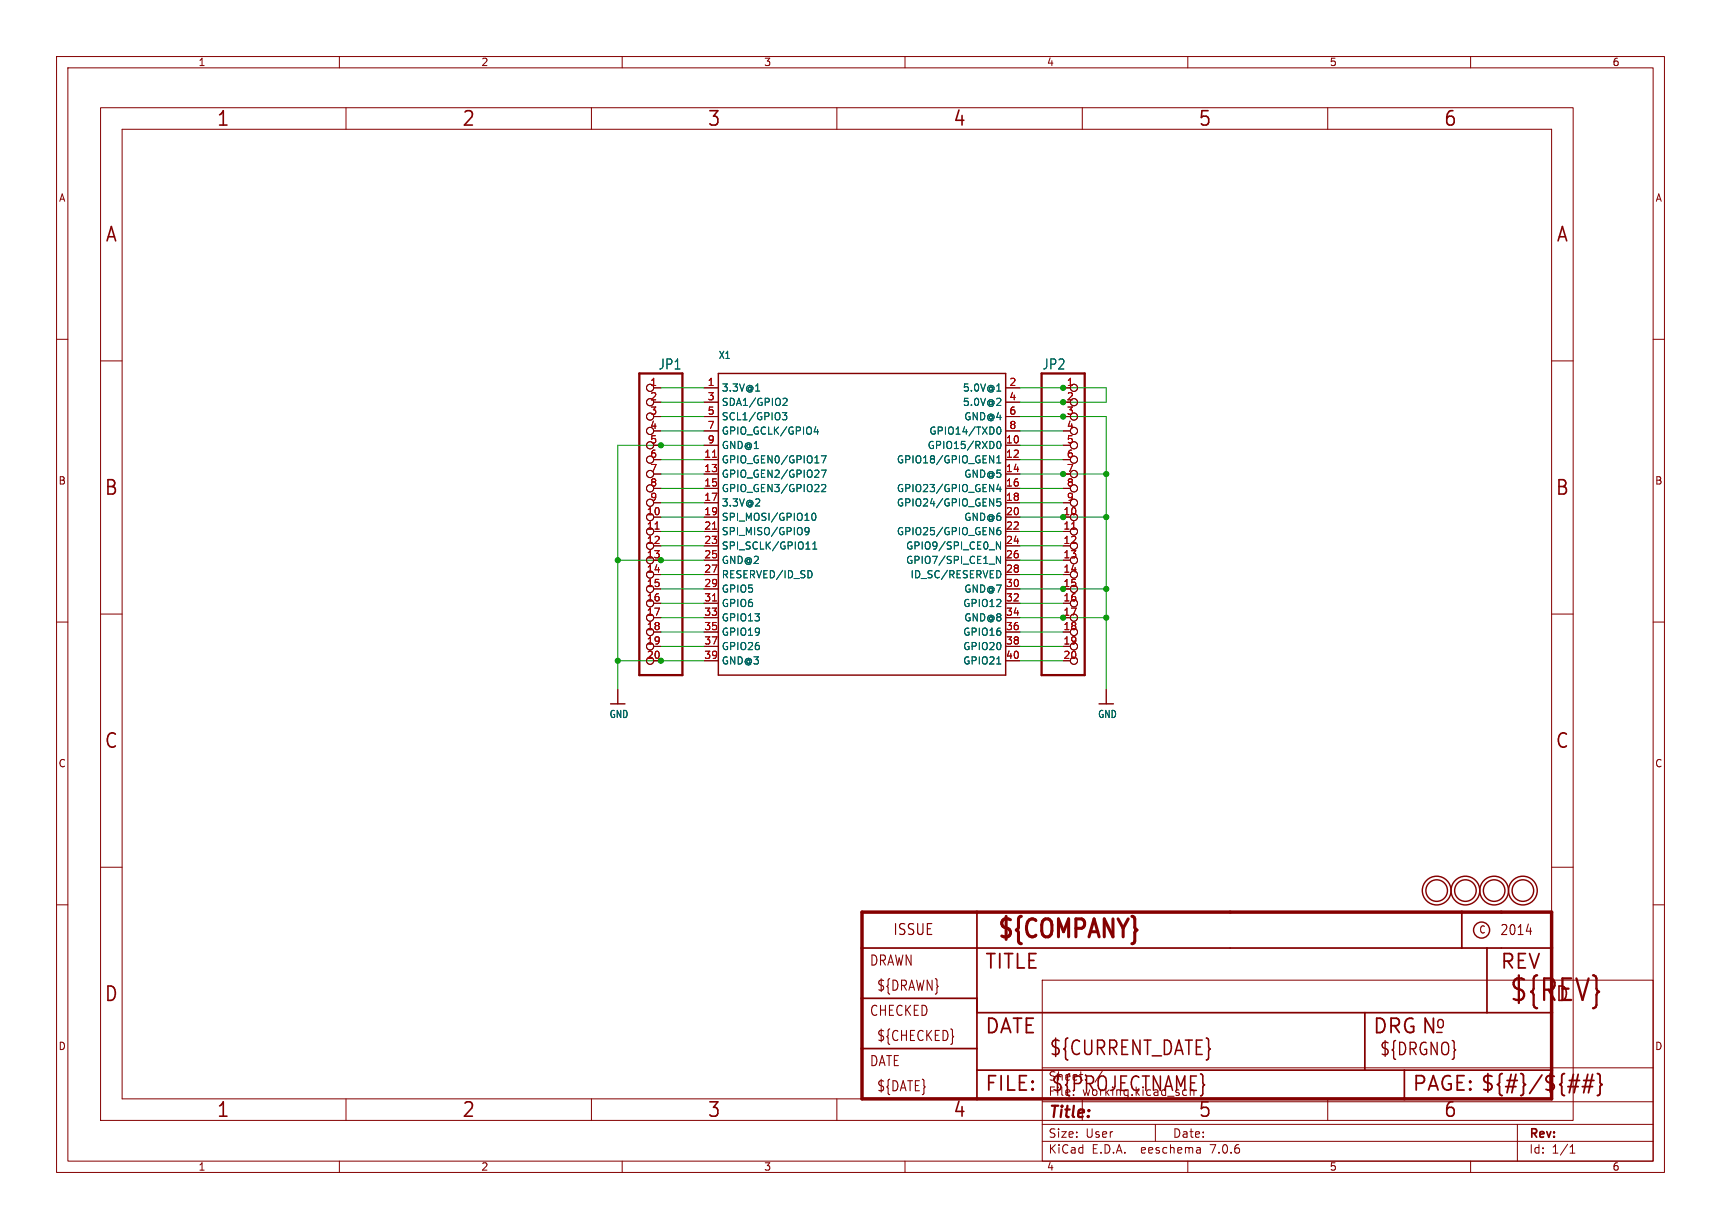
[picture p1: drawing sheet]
<svg xmlns="http://www.w3.org/2000/svg" width="304mm" height="217mm" viewBox="0 0 304 217" stroke-linecap="round" stroke-linejoin="round" font-family="sans-serif">
<g fill="none" stroke="#840000" stroke-width=".18">
<path d="M10 10h284.3v197.3h-284.3zM12 12h280.3v193.3h-280.3zM17.8 19h260.3v179.1h-260.3zM60 10v2M61.2 19v3.9M104.6 19v3.9M110 10v2M148 19v3.9M160 10v2M191.3 19v3.9M210 10v2M234.7 19v3.9"/>
<path d="M260 10v2M21.6 22.9h252.7v171.4h-252.7zM10 60h2M292.3 60h2M17.8 63.8h3.8M115.6 68.6h1.2M115.6 71.1h1.2M115.6 73.7h1.2M115.6 76.2h1.2M115.6 78.7h1.2M124.5 68.6h2.5M124.5 71.1h2.5"/>
<path d="M124.5 73.7h2.5M124.5 76.2h2.5M124.5 78.7h2.5M177.8 68.6h2.5M177.8 71.1h2.5M177.8 73.7h2.5M177.8 76.2h2.5M177.8 78.7h2.5M188 68.6h1.2M188 73.7h1.2M188 78.7h1.2M274.3 63.8h3.8"/>
<path d="M115.6 91.4h1.2M115.6 94h1.2M115.6 96.5h1.2M115.6 99.1h1.2M115.6 81.3h1.2M115.6 83.8h1.2M115.6 86.4h1.2M115.6 88.9h1.2M124.5 91.4h2.5M124.5 94h2.5M124.5 96.5h2.5M124.5 99.1h2.5"/>
<path d="M124.5 81.3h2.5M124.5 83.8h2.5M124.5 86.4h2.5M124.5 88.9h2.5M177.8 91.4h2.5M177.8 94h2.5M177.8 96.5h2.5M177.8 99.1h2.5M177.8 81.3h2.5M177.8 83.8h2.5M177.8 86.4h2.5M177.8 88.9h2.5"/>
<path d="M188 81.3h1.2M188 83.8h1.2M188 86.4h1.2M188 88.9h1.2M10 110h2M17.8 108.6h3.8M115.6 101.6h1.2M115.6 104.1h1.2M115.6 106.7h1.2M115.6 109.2h1.2M115.6 111.8h1.2M115.6 114.3h1.2"/>
<path d="M115.6 116.8h1.2M124.5 101.6h2.5M124.5 104.1h2.5M124.5 106.7h2.5M124.5 109.2h2.5M124.5 111.8h2.5M124.5 114.3h2.5M124.5 116.8h2.5M177.8 101.6h2.5M177.8 104.1h2.5M177.8 106.7h2.5M177.8 109.2h2.5"/>
<path d="M177.8 111.8h2.5M177.8 114.3h2.5M177.8 116.8h2.5M274.3 108.6h3.8M292.3 110h2M109.2 121.9v2.6M195.6 121.9v2.6M10 160h2M17.8 153.4h3.8M274.3 153.4h3.8M292.3 160h2M184.3 173.3h108v32h-108z"/>
<path d="M61.2 194.3v3.8M104.6 194.3v3.8M148 194.3v3.8M184.3 198.8h108M184.3 194.8h108M184.3 188.8h108M191.3 194.3v3.8M204.3 198.8v3M234.7 194.3v3.8M268.3 198.8v6.5M60 205.3v2M110 205.3v2"/>
<path d="M160 205.3v2M184.3 201.8h108M210 205.3v2M212.2 203v.9M212.2 203.8l-.1 .1M212.2 203.3h-.1M260 205.3v2M277.6 203.9h.8M277.6 202.8l.4-.4v1.5"/>
<circle cx="114.9" cy="73.7" r=".63"/>
<circle cx="114.9" cy="76.2" r=".63"/>
<circle cx="114.9" cy="68.6" r=".63"/>
<circle cx="114.9" cy="71.1" r=".63"/>
<circle cx="114.9" cy="78.7" r=".63"/>
<circle cx="189.9" cy="68.6" r=".63"/>
<circle cx="189.9" cy="78.7" r=".63"/>
<circle cx="189.9" cy="71.1" r=".63"/>
<circle cx="189.9" cy="73.7" r=".63"/>
<circle cx="189.9" cy="76.2" r=".63"/>
<circle cx="114.9" cy="81.3" r=".63"/>
<circle cx="114.9" cy="94" r=".63"/>
<circle cx="114.9" cy="86.4" r=".63"/>
<circle cx="114.9" cy="91.4" r=".63"/>
<circle cx="114.9" cy="96.5" r=".63"/>
<circle cx="114.9" cy="99.1" r=".63"/>
<circle cx="114.9" cy="83.8" r=".63"/>
<circle cx="114.9" cy="88.9" r=".63"/>
<circle cx="189.9" cy="81.3" r=".63"/>
<circle cx="189.9" cy="83.8" r=".63"/>
<circle cx="189.9" cy="99.1" r=".63"/>
<circle cx="189.9" cy="86.4" r=".63"/>
<circle cx="189.9" cy="94" r=".63"/>
<circle cx="189.9" cy="96.5" r=".63"/>
<circle cx="189.9" cy="88.9" r=".63"/>
<circle cx="189.9" cy="91.4" r=".63"/>
<circle cx="114.9" cy="116.8" r=".63"/>
<circle cx="114.9" cy="109.2" r=".63"/>
<circle cx="114.9" cy="111.8" r=".63"/>
<circle cx="114.9" cy="106.7" r=".63"/>
<circle cx="114.9" cy="104.1" r=".63"/>
<circle cx="114.9" cy="114.3" r=".63"/>
<circle cx="114.9" cy="101.6" r=".63"/>
<circle cx="189.9" cy="109.2" r=".63"/>
<circle cx="189.9" cy="116.8" r=".63"/>
<circle cx="189.9" cy="114.3" r=".63"/>
<circle cx="189.9" cy="101.6" r=".63"/>
<circle cx="189.9" cy="106.7" r=".63"/>
<circle cx="189.9" cy="111.8" r=".63"/>
<circle cx="189.9" cy="104.1" r=".63"/>
</g>
<g fill="none" stroke="#840000" stroke-width=".25">
<path d="M127 66h50.8v53.4h-50.8zM107.9 124.5h2.6M194.3 124.5h2.5"/>
<circle cx="254" cy="157.5" r="2.54"/>
<circle cx="254" cy="157.5" r="1.9"/>
<circle cx="259.1" cy="157.5" r="2.54"/>
<circle cx="259.1" cy="157.5" r="1.9"/>
<circle cx="264.2" cy="157.5" r="2.54"/>
<circle cx="264.2" cy="157.5" r="1.9"/>
<circle cx="269.2" cy="157.5" r="2.54"/>
<circle cx="269.2" cy="157.5" r="1.9"/>
<circle cx="261.9" cy="164.5" r="1.42"/>
</g>
<path d="M113 66h7.6v53.4h-7.6zM184.1 66h7.7v53.4h-7.7z" fill="none" stroke="#840000" stroke-width=".41"/>
<path d="M115.8 93.6h.7M126 93.6h.7M126 80.9h.7M189.5 93.6h.7M126 106.3h.7" fill="none" stroke="#a90000" stroke-width=".18"/>
<g fill="none" stroke="#006464" stroke-width=".18">
<path d="M133.6 69.2h.7M138.3 73h.8l-.4 .5 .3 .1v.5l-.1 .1h-.5M138.5 70.5l.4-.1 .3 .4-.8 .9h.8M144.2 75.4l-.3 1h.8M144.5 75.9v.9M176.2 69.2h.7M176.4 78.1l.1-.1a.68 .68 0 0 1 .5 .7 .68 .68 0 0 1-.5 .6 .84 .84 0 0 1-.1-1.2zM176.4 75.6l.1-.1a.68 .68 0 0 1 .5 .6 .68 .68 0 0 1-.5 .7 .84 .84 0 0 1-.1-1.2zM142.3 93.5l.2-.2 .5 .1a.84 .84 0 0 1-.3 1.2h-.3M142.3 93.8l.2 .3 .4-.1 .1-.2M142.5 97.1h.7M143.6 90.9l.2-.2a.68 .68 0 0 1 .5 .7 .68 .68 0 0 1-.5 .6l-.2-.1-.1-.4z"/>
<path d="M143.7 97.1h.7M143.7 96.2l.4-.4v1.3M145.2 80.6h.9l-.6 1.3M145.2 83.1h.9l-.6 1.3M145.3 85.8l.5-.1 .2 .3-.8 .9h.8M176.2 81.9h.7M176.2 81l.4-.4v1.3M176.5 85.6l-.3 .9h.8M176.8 93.3l-.3 .1a.86 .86 0 0 0 0 1.2l.4-.2v-.4l-.2-.2h-.4l-.1 .2M176.8 86.1v.8M176.9 88.2h-.6l-.1 .6 .2-.1 .4 .1 .1 .1v.5l-.2 .1-.5-.1M176.9 95.8v1.3l-.7-1.3v1.3"/>
<path d="M176.9 98.4v1.2l-.7-1.2v1.2M143.5 101.1l.1 .4-.1 .5M176.2 117.4h.7M176.8 101.1l.1 .4-.1 .5"/>
</g>
<path d="M152.4 161.3h121.9v33h-121.9z" fill="none" stroke="#840000" stroke-width=".61"/>
<path d="M152.4 176.5h20.3M152.4 167.6h121.9M172.7 161.3v33M172.7 179.1h101.6M241.3 179.1v10.1M258.4 161.3v6.3M262.9 167.6v11.5M152.4 185.4h20.3M172.7 189.2h101.6M248.3 189.2v5.1" fill="none" stroke="#840000" stroke-width=".3"/>
<path d="M277.2 192.1h1.8M277.4 191.1h1.9M279 190l-.7 3.2M279.7 192.1h1.9M280 191.1h1.8M280.7 190l-.7 3.2M281.6 190l-.8 3.2M282.4 189.8l.4 .2 .1 .2v1.2l.4 .4-.4 .3v1.3l-.1 .2-.4 .1" fill="none" stroke="#840000" stroke-width=".32"/>
<path d="M269.8 164.7h1M168.5 183.2l.1 .1-.1 .1" fill="none" stroke="#840000" stroke-width=".19"/>
<g fill="none" stroke="#009600" stroke-width=".18">
<path d="M116.8 76.2h7.7M116.8 73.7h7.7M116.8 68.6h7.7M116.8 71.1h7.7M124.5 78.7h-15.3v43.2M180.3 76.2h7.7M180.3 78.7h7.7M180.3 68.6h15.3v2.5h-15.3M180.3 73.7h15.3v48.2M109.2 99.1h15.3M116.8 81.3h7.7M116.8 83.8h7.7"/>
<path d="M116.8 86.4h7.7M116.8 91.4h7.7M116.8 94h7.7M116.8 88.9h7.7M116.8 96.5h7.7M180.3 81.3h7.7M180.3 83.8h15.3M180.3 86.4h7.7M180.3 91.4h15.3M180.3 99.1h7.7M180.3 94h7.7M180.3 88.9h7.7"/>
<path d="M180.3 96.5h7.7M109.2 116.8h15.3M116.8 106.7h7.7M116.8 101.6h7.7M116.8 104.1h7.7M116.8 109.2h7.7M116.8 111.8h7.7M116.8 114.3h7.7M180.3 116.8h7.7M180.3 106.7h7.7M180.3 101.6h7.7M180.3 104.1h15.3"/>
<path d="M180.3 109.2h15.3M180.3 111.8h7.7M180.3 114.3h7.7"/>
</g>
<g fill="#009600" stroke="#009600" stroke-width=".18">
<circle cx="188" cy="109.2" r=".46"/>
<circle cx="188" cy="73.7" r=".46"/>
<circle cx="188" cy="68.6" r=".46"/>
<circle cx="188" cy="71.1" r=".46"/>
<circle cx="116.8" cy="99.1" r=".46"/>
<circle cx="195.6" cy="83.8" r=".46"/>
<circle cx="188" cy="83.8" r=".46"/>
<circle cx="109.2" cy="99.1" r=".46"/>
<circle cx="116.8" cy="78.7" r=".46"/>
<circle cx="116.8" cy="116.8" r=".46"/>
<circle cx="109.2" cy="116.8" r=".46"/>
<circle cx="195.6" cy="109.2" r=".46"/>
<circle cx="195.6" cy="91.4" r=".46"/>
<circle cx="195.6" cy="104.1" r=".46"/>
<circle cx="188" cy="104.1" r=".46"/>
<circle cx="188" cy="91.4" r=".46"/>
</g>
<text font-size="5.3" fill="#840000" x="266.7" y="177.6">${REV}</text>
<text font-size="4.4" fill="#840000" x="176.1" y="166.6">${COMPANY}</text>
<g font-size="3.5" fill="#840000">
<text x="38.2" y="22.7">1</text>
<text x="81.6" y="22.7">2</text>
<text x="125" y="22.7">3</text>
<text x="168.4" y="22.7">4</text>
<text x="211.8" y="22.7">5</text>
<text x="255.1" y="22.7">6</text>
<text x="18.5" y="43.1">A</text>
<text x="275" y="43.1">A</text>
<text x="18.3" y="87.9">B</text>
<text x="274.9" y="87.9">B</text>
<text x="18.3" y="132.7">C</text>
<text x="274.9" y="132.7">C</text>
<text x="174" y="171.7">TITLE</text>
<text x="265.1" y="171.7">REV</text>
<text x="18.3" y="177.4">D</text>
<text x="274.9" y="177.4">D</text>
<text x="174" y="183.2">DATE</text>
<text x="242.6" y="183.2">DRG N</text>
<text x="185.4" y="187">${CURRENT_DATE}</text>
<text x="38.2" y="197.9">1</text>
<text x="81.6" y="197.9">2</text>
<text x="125" y="197.9">3</text>
<text x="168.4" y="197.9">4</text>
<text x="174" y="193.3">FILE:</text>
<text x="185.7" y="193.3">${PROJECTNAME}</text>
<text x="211.8" y="197.9">5</text>
<text x="249.6" y="193.3">PAGE: ${#}/${##}</text>
<text x="255.1" y="197.9">6</text>
</g>
<g font-size="3" fill="#840000">
<text x="253.7" y="182.2">o</text>
<text x="243.8" y="186.9">${DRGNO}</text>
</g>
<text font-size="2.8" fill="#840000" x="185.3" y="198.2">Title:</text>
<text font-size="2.7" fill="#840000" x="157.8" y="165.6">ISSUE</text>
<g font-size="2.5" fill="#006464">
<text x="116.3" y="65.5">JP1</text>
<text x="184.2" y="65.5">JP2</text>
</g>
<g font-size="2.5" fill="#840000">
<text x="265.1" y="165.6">2014</text>
<text x="153.7" y="171">DRAWN</text>
<text x="153.7" y="179.9">CHECKED</text>
<text x="154.9" y="175.5">${DRAWN}</text>
<text x="154.9" y="184.3">${CHECKED}</text>
<text x="153.7" y="188.8">DATE</text>
<text x="154.9" y="193.2">${DATE}</text>
</g>
<g font-size="2.1" fill="#840000">
<text x="185.3" y="191.3">Sheet:</text>
<text x="193.5" y="191.3">/</text>
<text x="185.3" y="194">File:</text>
<text x="191.4" y="194">working.kicad_sch</text>
<text x="185.3" y="201.4">Size:</text>
<text x="191.9" y="201.4">User</text>
<text x="207.3" y="201.4">Date:</text>
<text x="270.3" y="201.6">Rev:</text>
<text x="185.3" y="204.2">KiCad</text>
<text x="193" y="204.2">E.D.A.</text>
<text x="201.9" y="204.2">eeschema</text>
<text x="214.3" y="204.2">7.0.6</text>
<text x="270.3" y="204.2">Id:</text>
<text x="274.4" y="204.2">1/1</text>
</g>
<g font-size="1.8" fill="#840000">
<text x="35" y="11.9">1</text>
<text x="85" y="11.9">2</text>
<text x="135" y="11.9">3</text>
<text x="185" y="11.9">4</text>
<text x="235" y="11.9">5</text>
<text x="285" y="11.9">6</text>
<text x="10.3" y="35.9">A</text>
<text x="292.6" y="35.9">A</text>
<text x="10.3" y="85.9">B</text>
<text x="292.5" y="85.9">B</text>
<text x="10.3" y="135.9">C</text>
<text x="292.5" y="135.9">C</text>
<text x="261.4" y="165.3">C</text>
<text x="10.3" y="185.9">D</text>
<text x="292.5" y="185.9">D</text>
<text x="35" y="207.2">1</text>
<text x="85" y="207.2">2</text>
<text x="135" y="207.2">3</text>
<text x="185" y="207.2">4</text>
<text x="235" y="207.2">5</text>
<text x="285" y="207.2">6</text>
</g>
<g font-size="1.8" fill="#006464">
<text x="127" y="63.7">X1</text>
<text x="127.5" y="69.4">3.3V@1</text>
<text x="127.5" y="72">SDA1/GPIO2</text>
<text x="170.1" y="69.4">5.0V@1</text>
<text x="170.1" y="72">5.0V@2</text>
<text x="127.5" y="74.5">SCL1/GPIO3</text>
<text x="127.5" y="77.1">GPIO_GCLK/GPIO4</text>
<text x="164.2" y="77.1">GPIO14/TXD0</text>
<text x="170.4" y="74.5">GND@4</text>
<text x="127.5" y="82.1">GPIO_GEN0/GPIO17</text>
<text x="127.5" y="79.6">GND@1</text>
<text x="158.5" y="82.1">GPIO18/GPIO_GEN1</text>
<text x="163.9" y="79.6">GPIO15/RXD0</text>
<text x="127.5" y="84.7">GPIO_GEN2/GPIO27</text>
<text x="127.5" y="87.2">GPIO_GEN3/GPIO22</text>
<text x="127.5" y="89.8">3.3V@2</text>
<text x="158.5" y="87.2">GPIO23/GPIO_GEN4</text>
<text x="158.5" y="89.8">GPIO24/GPIO_GEN5</text>
<text x="170.4" y="84.7">GND@5</text>
<text x="127.5" y="92.3">SPI_MOSI/GPIO10</text>
<text x="127.5" y="94.8">SPI_MISO/GPIO9</text>
<text x="158.5" y="94.8">GPIO25/GPIO_GEN6</text>
<text x="170.4" y="92.3">GND@6</text>
<text x="127.5" y="97.4">SPI_SCLK/GPIO11</text>
<text x="127.5" y="99.9">GND@2</text>
<text x="160.1" y="97.4">GPIO9/SPI_CE0_N</text>
<text x="160.1" y="99.9">GPIO7/SPI_CE1_N</text>
<text x="127.5" y="102.5">RESERVED/ID_SD</text>
<text x="127.5" y="105">GPIO5</text>
<text x="127.5" y="107.5">GPIO6</text>
<text x="160.9" y="102.5">ID_SC/RESERVED</text>
<text x="170.2" y="107.5">GPIO12</text>
<text x="170.4" y="105">GND@7</text>
<text x="127.5" y="110.1">GPIO13</text>
<text x="127.5" y="112.6">GPIO19</text>
<text x="170.2" y="112.6">GPIO16</text>
<text x="170.4" y="110.1">GND@8</text>
<text x="127.5" y="115.2">GPIO26</text>
<text x="127.5" y="117.7">GND@3</text>
<text x="170.2" y="115.2">GPIO20</text>
<text x="170.2" y="117.7">GPIO21</text>
<text x="107.7" y="127.2">GND</text>
<text x="194" y="127.2">GND</text>
</g>
<g font-size="1.8" fill="#a90000">
<text x="114.9" y="68.3">1</text>
<text x="114.9" y="70.9">2</text>
<text x="125" y="68.3">1</text>
<text x="125" y="70.9">3</text>
<text x="178.4" y="68.3">2</text>
<text x="178.4" y="70.9">4</text>
<text x="188.5" y="68.3">1</text>
<text x="188.5" y="70.9">2</text>
<text x="114.9" y="73.4">3</text>
<text x="114.9" y="75.9">4</text>
<text x="125" y="73.4">5</text>
<text x="125" y="75.9">7</text>
<text x="178.4" y="73.4">6</text>
<text x="178.4" y="75.9">8</text>
<text x="188.5" y="73.4">3</text>
<text x="188.5" y="75.9">4</text>
<text x="114.9" y="78.5">5</text>
<text x="114.9" y="81">6</text>
<text x="114.9" y="83.6">7</text>
<text x="124.4" y="81">11</text>
<text x="124.4" y="83.6">13</text>
<text x="125" y="78.5">9</text>
<text x="177.8" y="78.5">10</text>
<text x="177.8" y="81">12</text>
<text x="177.8" y="83.6">14</text>
<text x="188.5" y="78.5">5</text>
<text x="188.5" y="81">6</text>
<text x="188.5" y="83.6">7</text>
<text x="114.9" y="86.1">8</text>
<text x="114.9" y="88.6">9</text>
<text x="124.4" y="86.1">15</text>
<text x="124.4" y="88.6">17</text>
<text x="177.8" y="86.1">16</text>
<text x="177.8" y="88.6">18</text>
<text x="188.5" y="86.1">8</text>
<text x="188.5" y="88.6">9</text>
<text x="114.3" y="91.2">10</text>
<text x="114.3" y="93.7">11</text>
<text x="124.4" y="91.2">19</text>
<text x="124.4" y="93.7">21</text>
<text x="177.8" y="91.2">20</text>
<text x="177.8" y="93.7">22</text>
<text x="187.9" y="91.2">10</text>
<text x="187.9" y="93.7">11</text>
<text x="114.3" y="96.3">12</text>
<text x="114.3" y="98.8">13</text>
<text x="114.3" y="101.3">14</text>
<text x="124.4" y="96.3">23</text>
<text x="124.4" y="98.8">25</text>
<text x="124.4" y="101.3">27</text>
<text x="177.8" y="96.3">24</text>
<text x="177.8" y="98.8">26</text>
<text x="177.8" y="101.3">28</text>
<text x="187.9" y="96.3">12</text>
<text x="187.9" y="98.8">13</text>
<text x="187.9" y="101.3">14</text>
<text x="114.3" y="103.9">15</text>
<text x="114.3" y="106.4">16</text>
<text x="124.4" y="103.9">29</text>
<text x="124.4" y="106.4">31</text>
<text x="177.8" y="103.9">30</text>
<text x="177.8" y="106.4">32</text>
<text x="187.9" y="103.9">15</text>
<text x="187.9" y="106.4">16</text>
<text x="114.3" y="109">17</text>
<text x="114.3" y="111.5">18</text>
<text x="124.4" y="109">33</text>
<text x="124.4" y="111.5">35</text>
<text x="177.8" y="109">34</text>
<text x="177.8" y="111.5">36</text>
<text x="187.9" y="109">17</text>
<text x="187.9" y="111.5">18</text>
<text x="114.3" y="114">19</text>
<text x="114.3" y="116.6">20</text>
<text x="124.4" y="114">37</text>
<text x="124.4" y="116.6">39</text>
<text x="177.8" y="114">38</text>
<text x="177.8" y="116.6">40</text>
<text x="187.9" y="114">19</text>
<text x="187.9" y="116.6">20</text>
</g>
</svg>
